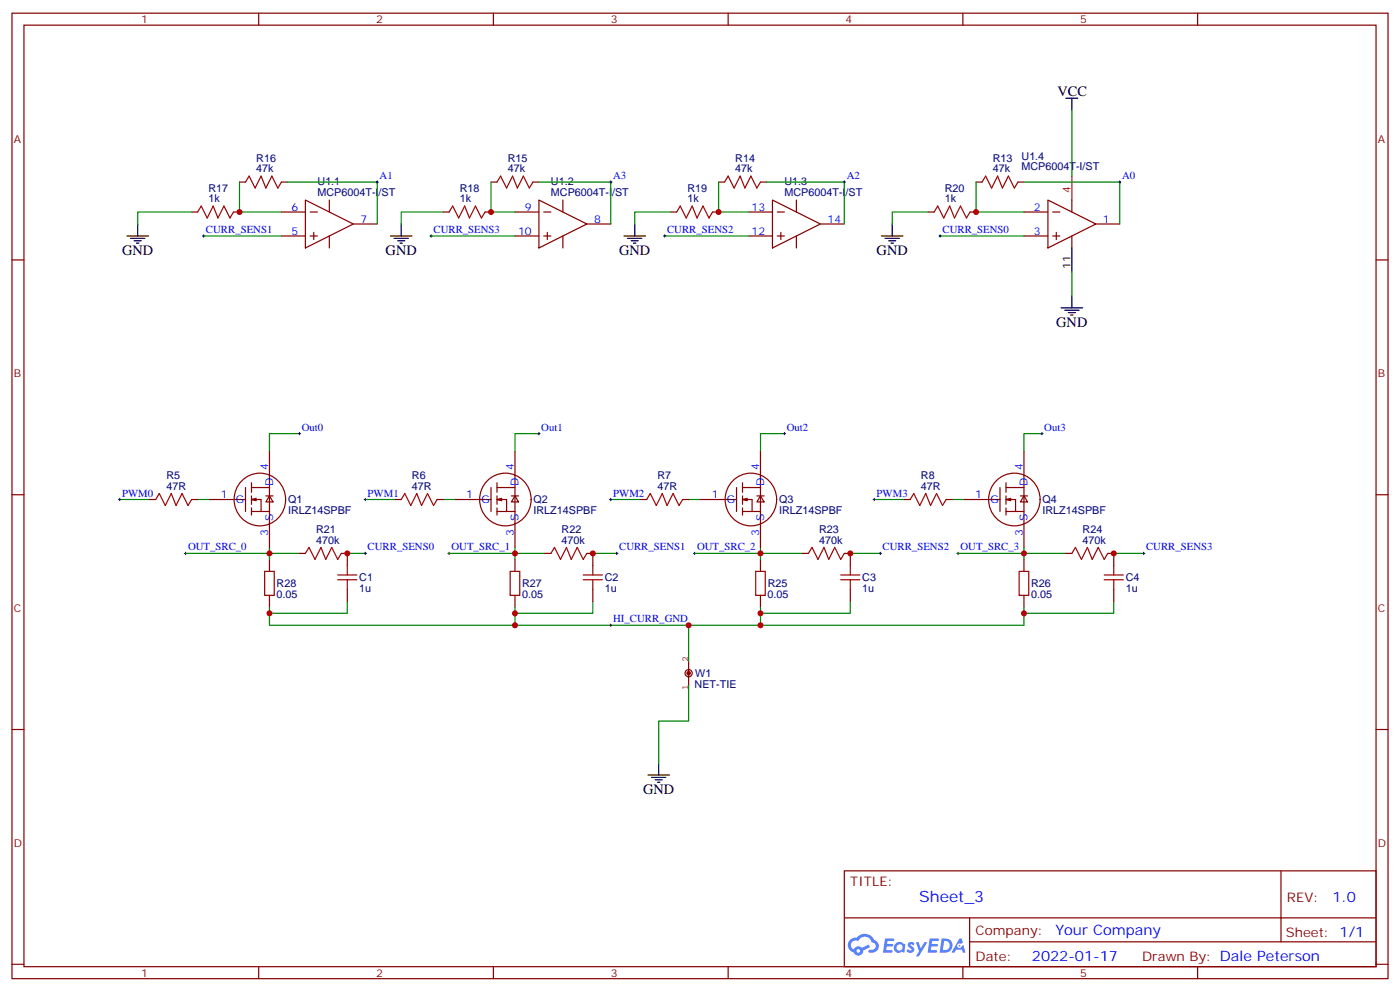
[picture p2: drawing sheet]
<svg xmlns="http://www.w3.org/2000/svg" width="412mm" height="292mm" viewBox="0 0 412 292" stroke-linecap="round" stroke-linejoin="round" font-family="sans-serif">
<g fill="none" stroke="#870000" stroke-width=".35">
<path d="M3.5 3.9h405.4v284.3h-405.4zM7.1 7.4h398.2v277.3h-398.2zM76.2 3.9v3.5M145.3 3.9v3.5M214.5 3.9v3.5M283.6 3.9v3.5M352.8 3.9v3.5M3.5 76.6h3.6M405.3 76.6h3.6M3.5 145.7h3.6M405.3 145.7h3.6M3.5 214.8h3.6"/>
<path d="M405.3 214.8h3.6M248.7 256.5h156.6v28.2h-156.6zM377.3 256.5v20.9M248.7 270.3h156.5M285.6 277.4h119.6M285.6 270.3v14.1M3.5 284h3.6M76.2 284.7v3.5M145.3 284.7v3.5M214.5 284.7v3.5M283.6 284.7v3.5M352.8 284.7v3.5"/>
<path d="M405.3 284h3.6"/>
</g>
<g fill="#5487ff">
<path d="M267.7 277.6a1.22 1.22 0 0 1 1.7 .3l-.4 .6a.47 .47 0 0 0-.3-.4 .47 .47 0 0 0-.5 .2l.1 .2a1.14 1.14 0 0 1 .8 1.8 1.14 1.14 0 0 1-1.9-.1l-.2-.1 .5-.6 .7 .4a.29 .29 0 0 0 .3-.2 .29 .29 0 0 0-.2-.3 1.04 1.04 0 0 1-.6-1.8z"/>
<path d="M260.7 276.4h2.4l.3 .2-.2 .5h-1.8l-.1 .9h1.5l.3 .4-.3 .3h-1.6l-.2 1.1 1.7 .1 .2 .3-.2 .3-2.6 .1z"/>
<path d="M273.8 276.4h2.4l.3 .2-.1 .5h-1.8l-.2 .9h1.6l.3 .4-.4 .3h-1.6l-.1 1.1 1.7 .1 .2 .3-.2 .3h-2.6z"/>
<path d="M282.6 276.4h.7l.3 1.3-.6 .3a.69 .69 0 0 0-1 .2 .69 .69 0 0 0 .4 1 .69 .69 0 0 0 .9-.6l.5-.3 .6 2.2h-.8l-.2-.8h-1.8l-.5 .8h-.8z"/>
<path d="M269.8 277.5h.8l.6 1.8 1.1-1.8h.9l-2.6 4.2h-.8l.9-1.6z"/>
<path d="M277.4 276.4l-.6 4.2h1.3a2.11 2.11 0 0 0 2.5-2.2 2.11 2.11 0 0 0-2.5-2zM278.1 277.1a1.39 1.39 0 0 1 1.7 1.5 1.39 1.39 0 0 1-1.8 1.2h-.3z"/>
<path d="M263.7 278a1.54 1.54 0 0 0-.1 2.2 1.54 1.54 0 0 0 2.2 .1l.6 .3 .3-2.3-.2-.3h-.4a1.49 1.49 0 0 0-2.4 0zM264 279a.94 .94 0 0 1 1.8 0 .94 .94 0 0 1-1.8 0z"/>
<path d="M250.4 276.8a2.18 2.18 0 0 0 1.1 3.7 1.44 1.44 0 0 0 1.6 .9 1.44 1.44 0 0 0 1.2-1.5l2-1-.5-.7-1.9 1a1.47 1.47 0 0 0-2.4 .4 1.39 1.39 0 0 1-.7-1.9 1.39 1.39 0 0 1 2-.5 2.12 2.12 0 0 1 2.2-1.3 2.12 2.12 0 0 1 1.9 1.7 1.14 1.14 0 0 1 1.1 1.4 1.14 1.14 0 0 1-1.7 .7 .43 .43 0 0 0-.5 .4 .43 .43 0 0 0 .4 .5 1.98 1.98 0 0 0 2.5-1.3 1.98 1.98 0 0 0-1.2-2.5 3.1 3.1 0 0 0-5.3-.7l-.9 .1zM252.3 280.1a.55 .55 0 0 1 1.1 0 .55 .55 0 0 1-1.1 0z"/>
<circle cx="282.6" cy="278.5" r=".26"/>
</g>
<g fill="none" stroke="#870000" stroke-width=".35">
<path d="M70.6 53.6h1.7M82.9 53.6h1.8M90 58.9l14.1 7.1-14.1 7zM97 58.9v3.5M144.6 53.6h1.8M157 53.6h1.7M158.7 58.9l14.2 7.1-14.2 7zM165.8 58.9v3.5M211.7 53.6h1.7M224 53.6h1.8M227.5 58.9l14.2 7.1-14.2 7zM234.6 58.9v3.5"/>
<path d="M287.5 53.6h1.8M299.9 53.6h1.7M308.7 58.9l14.1 7.1-14.1 7zM315.7 58.9v3.5M56.4 62.4h1.8M68.8 62.4h1.8M82.9 62.4h7.1M82.9 69.5h7.1M91.4 62.4h2.1M91.4 69.5h2.1M92.4 68.4v2.2M97 69.5v3.5"/>
<path d="M104.1 66h7M130.5 62.4h1.8M142.9 62.4h1.7M151.7 62.4h7M151.7 69.5h7M160.2 62.4h2.1M160.2 69.5h2.1M161.2 68.4v2.2M165.8 69.5v3.5M172.9 66h7M197.6 62.4h1.7M209.9 62.4h1.8"/>
<path d="M220.5 62.4h7M220.5 69.5h7M229 62.4h2.1M229 69.5h2.1M230 68.4v2.2M234.6 69.5v3.5M241.7 66h7M273.4 62.4h1.8M285.8 62.4h1.7M301.6 62.4h7.1M301.6 69.5h7.1M310.1 62.4h2.1"/>
<path d="M310.1 69.5h2.1M311.1 68.4v2.2M315.7 69.5v3.5M322.8 66h7M79.4 133v28.2M151.7 133v28.2M224 133v28.2M301.6 133v28.2M44.1 147.1h1.8M56.4 147.1h1.8M61.7 147.1h7.1M69.1 147.1h3.2"/>
<path d="M71.6 141.3a7.6 7.6 0 0 1 10.5 .6 7.6 7.6 0 0 1 0 10.5 7.6 7.6 0 0 1-10.5 .6 7.9 7.9 0 0 1 0-11.7zM72.3 143.6v7M74.1 143.6h5.3M74.1 150.6h5.3M74.1 142.2v2.8M74.1 146.1v2.4M74.1 149.6v2.1M75.5 147.5l-1.4-.4h2.8v3.5M75.5 146.8l-1.4 .3M78.3 146.1h2.1M79.4 146.1l1 1.7h-2.1zM116.4 147.1h1.8"/>
<path d="M128.8 147.1h1.7M134.1 147.1h7M141.5 147.1h3.1M143.9 141.3a7.6 7.6 0 0 1 10.5 .6 7.6 7.6 0 0 1 0 10.5 7.6 7.6 0 0 1-10.5 .6 7.9 7.9 0 0 1 0-11.7zM144.6 143.6v7M146.4 143.6h5.3M146.4 150.6h5.3M146.4 142.2v2.8M146.4 146.1v2.4M146.4 149.6v2.1M147.8 147.5l-1.4-.4h2.8v3.5M147.8 146.8l-1.4 .3"/>
<path d="M150.6 146.1h2.2M151.7 146.1l1.1 1.7h-2.2zM188.7 147.1h1.8M201.1 147.1h1.7M206.4 147.1h7M213.8 147.1h3.2M216.2 141.3a7.6 7.6 0 0 1 10.5 .6 7.6 7.6 0 0 1 0 10.5 7.6 7.6 0 0 1-10.5 .6 7.9 7.9 0 0 1 0-11.7zM217 143.6v7M218.7 143.6h5.3M218.7 150.6h5.3M218.7 142.2v2.8M218.7 146.1v2.4"/>
<path d="M218.7 149.6v2.1M220.1 147.5l-1.4-.4h2.8v3.5M220.1 146.8l-1.4 .3M223 146.1h2.1M224 146.1l1.1 1.7h-2.1zM266.3 147.1h1.8M278.7 147.1h1.8M284 147.1h7M291.4 147.1h3.2M293.8 141.3a7.6 7.6 0 0 1 10.5 .6 7.6 7.6 0 0 1 0 10.5 7.6 7.6 0 0 1-10.5 .6 7.9 7.9 0 0 1 0-11.7zM294.6 143.6v7M296.3 142.2v2.8"/>
<path d="M296.3 146.1v2.4M296.3 149.6v2.1M296.3 143.6h5.3M296.3 150.6h5.3M297.7 147.5l-1.4-.4h2.9v3.5M297.7 146.8l-1.4 .3M300.6 146.1h2.1M301.6 146.1l1.1 1.7h-2.1zM79.4 164.7v3.6M79.4 175.3v3.6M88.2 163h1.8M100.5 163h1.8v3.5"/>
<path d="M102.3 173.6v3.5M151.7 164.7v3.6M151.7 175.3v3.6M160.5 163h1.8M172.9 163h1.7v3.5M174.6 173.6v3.5M224 164.7v3.6M224 175.3v3.6M236.4 163h1.7M248.7 163h1.8v3.5M250.5 173.6v3.5M301.6 164.7v3.6"/>
<path d="M301.6 175.3v3.6M314 163h1.7M326.3 163h1.8v3.5M328.1 173.6v3.5"/>
</g>
<path d="M315.7 51.9v7" fill="none" stroke="#f00" stroke-width=".35"/>
<g fill="none" stroke="#000" stroke-width=".35">
<path d="M314 28.9h3.5M315.7 28.9v3.6M37.4 69.5h6.3M38.5 70.2h4.2M39.5 70.9h2.1M40.2 71.6h.7M40.6 66v3.5M115 69.5h6.4M116.1 70.2h4.2M117.1 70.9h2.1M117.8 71.6h.7M118.2 66v3.5"/>
<path d="M183.8 69.5h6.3M184.9 70.2h4.2M185.9 70.9h2.1M186.6 71.6h.7M187 66v3.5M259.6 69.5h6.4M260.7 70.2h4.2M261.8 70.9h2.1M262.5 71.6h.7M262.8 66v3.5M315.7 73v7.1M312.6 90.7h6.3"/>
<path d="M313.6 91.4h4.3M314.7 92.1h2.1M315.4 92.8h.7M315.7 87.1v3.6M190.9 228.2h6.3M191.9 229h4.2M193 229.7h2.1M193.7 230.4h.7M194 224.7v3.5"/>
</g>
<g fill="none" stroke="#008700" stroke-width=".35">
<path d="M315.7 32.5v19.4M70.6 53.6v8.8h12.3M84.7 53.6h26.4v12.4M144.6 53.6v8.8h7.1M158.7 53.6h21.2v12.4M211.7 53.6v8.8h8.8M225.8 53.6h22.9v12.4M287.5 53.6v8.8h14.1M301.6 53.6h28.2v12.4M56.4 62.4h-15.8v3.6M60 69.5h22.9M127 69.5h24.7"/>
<path d="M130.5 62.4h-12.3v3.6M195.8 69.5h24.7M197.6 62.4h-10.6v3.6M273.4 62.4h-10.6v3.6M276.9 69.5h24.7M315.7 80.1v7M88.2 127.7h-8.8v5.3M158.7 127.7h-7v5.3M231.1 127.7h-7.1v5.3M306.9 127.7h-5.3v5.3M35.3 147.1h8.8M58.2 147.1h3.5"/>
<path d="M107.6 147.1h8.8M130.5 147.1h3.6M179.9 147.1h8.8M202.8 147.1h3.6M257.5 147.1h8.8M280.5 147.1h3.5M54.7 163h33.5M79.4 178.9v5.3h222.2v-5.3M79.4 161.2v3.5M102.3 177.1v3.5h-22.9M102.3 163h5.3M132.3 163h28.2"/>
<path d="M151.7 161.2v3.5M151.7 178.9v5.3M174.6 177.1v3.5h-22.9M174.6 163h7.1M204.6 163h31.8M224 161.2v3.5M224 178.9v5.3M250.5 177.1v3.5h-26.5M250.5 163h8.8M282.2 163h31.8M301.6 161.2v3.5M328.1 177.1v3.5h-26.5"/>
<path d="M328.1 163h8.8M202.8 184.2v10.5M202.8 201.8v10.6h-8.8v12.3"/>
</g>
<g fill="none" stroke="#a10000" stroke-width=".35">
<path d="M72.3 53.6l1.1-1.7 1.7 3.5 1.8-3.5 1.4 3.5 1.8-3.5 1.7 3.5 1.1-1.8M146.4 53.6l1.1-1.7 1.7 3.5 1.8-3.5 1.4 3.5 1.8-3.5 1.7 3.5 1.1-1.8M213.4 53.6l1.1-1.7 1.8 3.5 1.7-3.5 1.4 3.5 1.8-3.5 1.8 3.5 1-1.8M289.3 53.6l1-1.7 1.8 3.5 1.8-3.5 1.4 3.5 1.7-3.5 1.8 3.5 1.1-1.8M58.2 62.4l1.1-1.7 1.7 3.5 1.8-3.5 1.4 3.5 1.8-3.5 1.7 3.5 1.1-1.8M132.3 62.4l1-1.7 1.8 3.5 1.8-3.5 1.4 3.5 1.8-3.5 1.7 3.5 1.1-1.8M199.3 62.4l1.1-1.7 1.7 3.5 1.8-3.5 1.4 3.5 1.8-3.5 1.7 3.5 1.1-1.8M275.2 62.4l1-1.7 1.8 3.5 1.8-3.5 1.4 3.5 1.7-3.5 1.8 3.5 1.1-1.8M45.9 147.1l1-1.8 1.8 3.6 1.7-3.6 1.5 3.6 1.7-3.6 1.8 3.6 1-1.8M118.2 147.1l1-1.8 1.8 3.6 1.8-3.6 1.4 3.6 1.7-3.6 1.8 3.6 1.1-1.8M190.5 147.1l1.1-1.8 1.7 3.6 1.8-3.6 1.4 3.6 1.8-3.6 1.7 3.6 1.1-1.8M268.1 147.1l1.1-1.8 1.7 3.6 1.8-3.6 1.4 3.6 1.8-3.6 1.7 3.6 1.1-1.8"/>
<path d="M78 168.3h2.8v7h-2.8zM90 163l1-1.8 1.8 3.5 1.7-3.5 1.5 3.5 1.7-3.5 1.8 3.5 1-1.7M99.5 170.7h5.6M99.5 169.3h5.6M102.3 166.5v2.8M102.3 170.7v2.9M150.3 168.3h2.8v7h-2.8zM162.3 163l1-1.8 1.8 3.5 1.8-3.5 1.4 3.5 1.7-3.5 1.8 3.5 1.1-1.7M171.8 170.7h5.6M171.8 169.3h5.6M174.6 166.5v2.8M174.6 170.7v2.9"/>
<path d="M222.6 168.3h2.8v7h-2.8zM238.1 163l1.1-1.8 1.7 3.5 1.8-3.5 1.4 3.5 1.8-3.5 1.7 3.5 1.1-1.7M247.6 170.7h5.7M247.6 169.3h5.7M250.5 166.5v2.8M250.5 170.7v2.9M300.2 168.3h2.8v7h-2.8zM315.7 163l1.1-1.8 1.8 3.5 1.7-3.5 1.4 3.5 1.8-3.5 1.8 3.5 1-1.7M325.3 170.7h5.6M325.3 169.3h5.6M328.1 166.5v2.8M328.1 170.7v2.9"/>
</g>
<g fill="none" stroke="#000" stroke-width=".29">
<path d="M110.8 53.6h.7M111.1 53.3v.7M179.6 53.6h.7M179.9 53.3v.7M248.4 53.6h.7M248.7 53.3v.7M329.5 53.6h.7M329.8 53.3v.7M59.6 69.5h.7M60 69.1v.8M126.6 69.5h.8M127 69.1v.8"/>
<path d="M195.4 69.5h.7M195.8 69.1v.8M276.6 69.5h.7M276.9 69.1v.8M87.8 127.7h.7M88.2 127.4v.7M158.4 127.7h.7M158.7 127.4v.7M230.7 127.7h.7M231.1 127.4v.7M306.6 127.7h.7M306.9 127.4v.7"/>
<path d="M34.9 147.1h.7M35.3 146.8v.7M107.2 147.1h.7M107.6 146.8v.7M179.6 147.1h.7M179.9 146.8v.7M257.2 147.1h.7M257.5 146.8v.7M54.3 163h.7M54.7 162.6v.7M107.2 163h.7M107.6 162.6v.7"/>
<path d="M131.9 163h.7M132.3 162.6v.7M181.3 163h.7M181.7 162.6v.7M204.3 163h.7M204.6 162.6v.7M258.9 163h.7M259.3 162.6v.7M281.9 163h.7M282.2 162.6v.7M336.5 163h.8M336.9 162.6v.7"/>
<path d="M179.6 184.2h.7M179.9 183.8v.7"/>
</g>
<circle cx="202.9" cy="198.3" r=".49" fill="#850000" stroke="#850000" stroke-width=".35"/>
<path d="M202.8 197.2a1.06 1.06 0 0 0-.9 1.5 1.06 1.06 0 0 0 1.7 .3 1.06 1.06 0 0 0-.4-1.7l-.3-.1M202.8 194.7v7.1" fill="none" stroke="#850000" stroke-width=".35"/>
<g fill="#c00">
<circle cx="70.6" cy="62.4" r=".88"/>
<circle cx="144.6" cy="62.4" r=".88"/>
<circle cx="211.7" cy="62.4" r=".88"/>
<circle cx="287.5" cy="62.4" r=".88"/>
<circle cx="79.4" cy="180.6" r=".88"/>
<circle cx="301.6" cy="180.6" r=".88"/>
<circle cx="328.1" cy="163" r=".88"/>
<circle cx="224" cy="180.6" r=".88"/>
<circle cx="250.5" cy="163" r=".88"/>
<circle cx="151.7" cy="180.6" r=".88"/>
<circle cx="174.6" cy="163" r=".88"/>
<circle cx="102.3" cy="163" r=".88"/>
<circle cx="79.4" cy="163" r=".88"/>
<circle cx="151.7" cy="163" r=".88"/>
<circle cx="224" cy="163" r=".88"/>
<circle cx="301.6" cy="163" r=".88"/>
<circle cx="151.7" cy="184.1" r=".88"/>
<circle cx="224" cy="184.1" r=".88"/>
<circle cx="202.8" cy="184.1" r=".88"/>
</g>
<text font-size="4.6" fill="#00f" x="270.8" y="265.5">Sheet_3</text>
<g font-size="4.2">
<text x="311.5" y="28.2">VCC</text>
<text x="36" y="75.1">GND</text>
<text x="113.6" y="75.1">GND</text>
<text x="182.4" y="75.1">GND</text>
<text x="258.2" y="75.1">GND</text>
<text x="311.1" y="96.3">GND</text>
<text x="189.4" y="233.9">GND</text>
</g>
<g font-size="4.2" fill="#00f">
<text x="392.5" y="265.7">1.0</text>
<text x="310.9" y="275.3">Your Company</text>
<text x="304" y="283.1">2022-01-17</text>
</g>
<g font-size="3.9" fill="#800">
<text x="250.5" y="261.1">TITLE:</text>
<text x="379.1" y="265.7">REV:</text>
<text x="287.4" y="275.3">Company:</text>
<text x="378.7" y="275.9">Sheet: 1/1</text>
<text x="287.4" y="282.9">Date:</text>
<text x="336.4" y="283">Drawn By: Dale Peterson</text>
</g>
<g font-size="3.2" fill="#800">
<text x="41.6" y="6.9">1</text>
<text x="110.8" y="6.9">2</text>
<text x="179.9" y="6.9">3</text>
<text x="249.1" y="6.9">4</text>
<text x="318.2" y="6.9">5</text>
<text x="4.1" y="42">A</text>
<text x="405.9" y="42">A</text>
<text x="4.1" y="111.1">B</text>
<text x="405.9" y="111.1">B</text>
<text x="4.1" y="180.3">C</text>
<text x="405.9" y="180.3">C</text>
<text x="4.1" y="249.4">D</text>
<text x="405.9" y="249.4">D</text>
<text x="41.6" y="287.7">1</text>
<text x="110.8" y="287.7">2</text>
<text x="179.9" y="287.7">3</text>
<text x="249.1" y="287.7">4</text>
<text x="318.2" y="287.7">5</text>
</g>
<g font-size="3.2" fill="#000080">
<text x="75.5" y="47.7">R16</text>
<text x="149.6" y="47.7">R15</text>
<text x="216.6" y="47.7">R14</text>
<text x="292.4" y="47.7">R13</text>
<text x="300.9" y="47">U1.4</text>
<text x="75.5" y="50.8">47k</text>
<text x="149.6" y="50.8">47k</text>
<text x="216.6" y="50.8">47k</text>
<text x="292.4" y="50.8">47k</text>
<text x="300.9" y="50.1">MCP6004T-I/ST</text>
<text x="61.4" y="59.6">1k</text>
<text x="61.4" y="56.5">R17</text>
<text x="93.5" y="57.7">MCP6004T-I/ST</text>
<text x="93.5" y="54.6">U1.1</text>
<text x="135.5" y="59.6">1k</text>
<text x="135.5" y="56.5">R18</text>
<text x="162.3" y="57.7">MCP6004T-I/ST</text>
<text x="162.3" y="54.6">U1.2</text>
<text x="202.5" y="59.6">1k</text>
<text x="202.5" y="56.5">R19</text>
<text x="231.1" y="57.7">MCP6004T-I/ST</text>
<text x="231.1" y="54.6">U1.3</text>
<text x="278.3" y="59.6">1k</text>
<text x="278.3" y="56.5">R20</text>
<text x="49" y="141.2">R5</text>
<text x="121.3" y="141.2">R6</text>
<text x="193.7" y="141.2">R7</text>
<text x="271.3" y="141.2">R8</text>
<text x="49" y="144.3">47R</text>
<text x="84.8" y="148.3">Q1</text>
<text x="121.3" y="144.3">47R</text>
<text x="157.2" y="148.3">Q2</text>
<text x="193.7" y="144.3">47R</text>
<text x="229.5" y="148.3">Q3</text>
<text x="271.3" y="144.3">47R</text>
<text x="307.1" y="148.3">Q4</text>
<text x="84.8" y="151.4">IRLZ14SPBF</text>
<text x="157.2" y="151.4">IRLZ14SPBF</text>
<text x="229.5" y="151.4">IRLZ14SPBF</text>
<text x="307.1" y="151.4">IRLZ14SPBF</text>
<text x="93.1" y="160.2">470k</text>
<text x="93.1" y="157.1">R21</text>
<text x="165.4" y="160.2">470k</text>
<text x="165.4" y="157.1">R22</text>
<text x="241.3" y="160.2">470k</text>
<text x="241.3" y="157.1">R23</text>
<text x="318.9" y="160.2">470k</text>
<text x="318.9" y="157.1">R24</text>
<text x="81.5" y="173">R28</text>
<text x="105.8" y="171.2">C1</text>
<text x="153.8" y="173">R27</text>
<text x="178.2" y="171.2">C2</text>
<text x="226.1" y="173">R25</text>
<text x="254" y="171.2">C3</text>
<text x="303.7" y="173">R26</text>
<text x="331.6" y="171.2">C4</text>
<text x="81.5" y="176.1">0.05</text>
<text x="105.8" y="174.3">1u</text>
<text x="153.8" y="176.1">0.05</text>
<text x="178.2" y="174.3">1u</text>
<text x="226.1" y="176.1">0.05</text>
<text x="254" y="174.3">1u</text>
<text x="303.7" y="176.1">0.05</text>
<text x="331.6" y="174.3">1u</text>
<text x="204.6" y="202.5">NET-TIE</text>
<text x="204.8" y="199.4">W1</text>
</g>
<g font-size="3.2" fill="#00f">
<text x="111.8" y="52.7">A1</text>
<text x="180.6" y="52.7">A3</text>
<text x="249.4" y="52.7">A2</text>
<text x="330.6" y="52.7">A0</text>
<text x="85.8" y="62.1">6</text>
<text x="106.2" y="65.6">7</text>
<text x="154.6" y="62.1">9</text>
<text x="175" y="65.6">8</text>
<text x="221.4" y="62.1">13</text>
<text x="243.8" y="65.6">14</text>
<text x="304.5" y="62.1">2</text>
<text x="324.9" y="65.6">1</text>
<text x="60.7" y="68.6">CURR_SENS1</text>
<text x="85.8" y="69.1">5</text>
<text x="127.7" y="68.6">CURR_SENS3</text>
<text x="152.6" y="69.1">10</text>
<text x="196.5" y="68.6">CURR_SENS2</text>
<text x="221.4" y="69.1">12</text>
<text x="277.6" y="68.6">CURR_SENS0</text>
<text x="304.5" y="69.1">3</text>
<text x="88.9" y="126.8">Out0</text>
<text x="159.5" y="126.8">Out1</text>
<text x="231.8" y="126.8">Out2</text>
<text x="307.6" y="126.8">Out3</text>
<text x="79" y="138.3" transform="rotate(-90 79 138.3)">4</text>
<text x="80.4" y="143.2" transform="rotate(-90 80.4 143.2)">D</text>
<text x="151.3" y="138.3" transform="rotate(-90 151.3 138.3)">4</text>
<text x="152.8" y="143.2" transform="rotate(-90 152.8 143.2)">D</text>
<text x="223.7" y="138.3" transform="rotate(-90 223.7 138.3)">4</text>
<text x="225.1" y="143.2" transform="rotate(-90 225.1 143.2)">D</text>
<text x="301.3" y="138.3" transform="rotate(-90 301.3 138.3)">4</text>
<text x="302.7" y="143.2" transform="rotate(-90 302.7 143.2)">D</text>
<text x="36" y="146.2">PWM0</text>
<text x="65" y="146.8">1</text>
<text x="69.5" y="148.2">G</text>
<text x="108.3" y="146.2">PWM1</text>
<text x="137.3" y="146.8">1</text>
<text x="141.8" y="148.2">G</text>
<text x="180.6" y="146.2">PWM2</text>
<text x="209.6" y="146.8">1</text>
<text x="214.1" y="148.2">G</text>
<text x="258.2" y="146.2">PWM3</text>
<text x="287.3" y="146.8">1</text>
<text x="291.7" y="148.2">G</text>
<text x="80.4" y="153.5" transform="rotate(-90 80.4 153.5)">S</text>
<text x="152.8" y="153.5" transform="rotate(-90 152.8 153.5)">S</text>
<text x="225.1" y="153.5" transform="rotate(-90 225.1 153.5)">S</text>
<text x="302.7" y="153.5" transform="rotate(-90 302.7 153.5)">S</text>
<text x="79" y="157.9" transform="rotate(-90 79 157.9)">3</text>
<text x="151.3" y="157.9" transform="rotate(-90 151.3 157.9)">3</text>
<text x="223.7" y="157.9" transform="rotate(-90 223.7 157.9)">3</text>
<text x="301.3" y="157.9" transform="rotate(-90 301.3 157.9)">3</text>
<text x="55.4" y="162.1">OUT_SRC_0</text>
<text x="108.3" y="162.1">CURR_SENS0</text>
<text x="133" y="162.1">OUT_SRC_1</text>
<text x="182.4" y="162.1">CURR_SENS1</text>
<text x="205.3" y="162.1">OUT_SRC_2</text>
<text x="260" y="162.1">CURR_SENS2</text>
<text x="282.9" y="162.1">OUT_SRC_3</text>
<text x="337.6" y="162.1">CURR_SENS3</text>
<text x="180.6" y="183.3">HI_CURR_GND</text>
</g>
<text font-size="3.2" fill="#f00" x="315.4" y="56.8" transform="rotate(-90 315.4 56.8)">4</text>
<text font-size="3.2" x="315.4" y="79.2" transform="rotate(-90 315.4 79.2)">11</text>
<g font-size="2.8" fill="#840000">
<text x="202.8" y="195.1" transform="rotate(-90 202.8 195.1)">2</text>
<text x="202.8" y="203.1" transform="rotate(-90 202.8 203.1)">1</text>
</g>
</svg>
